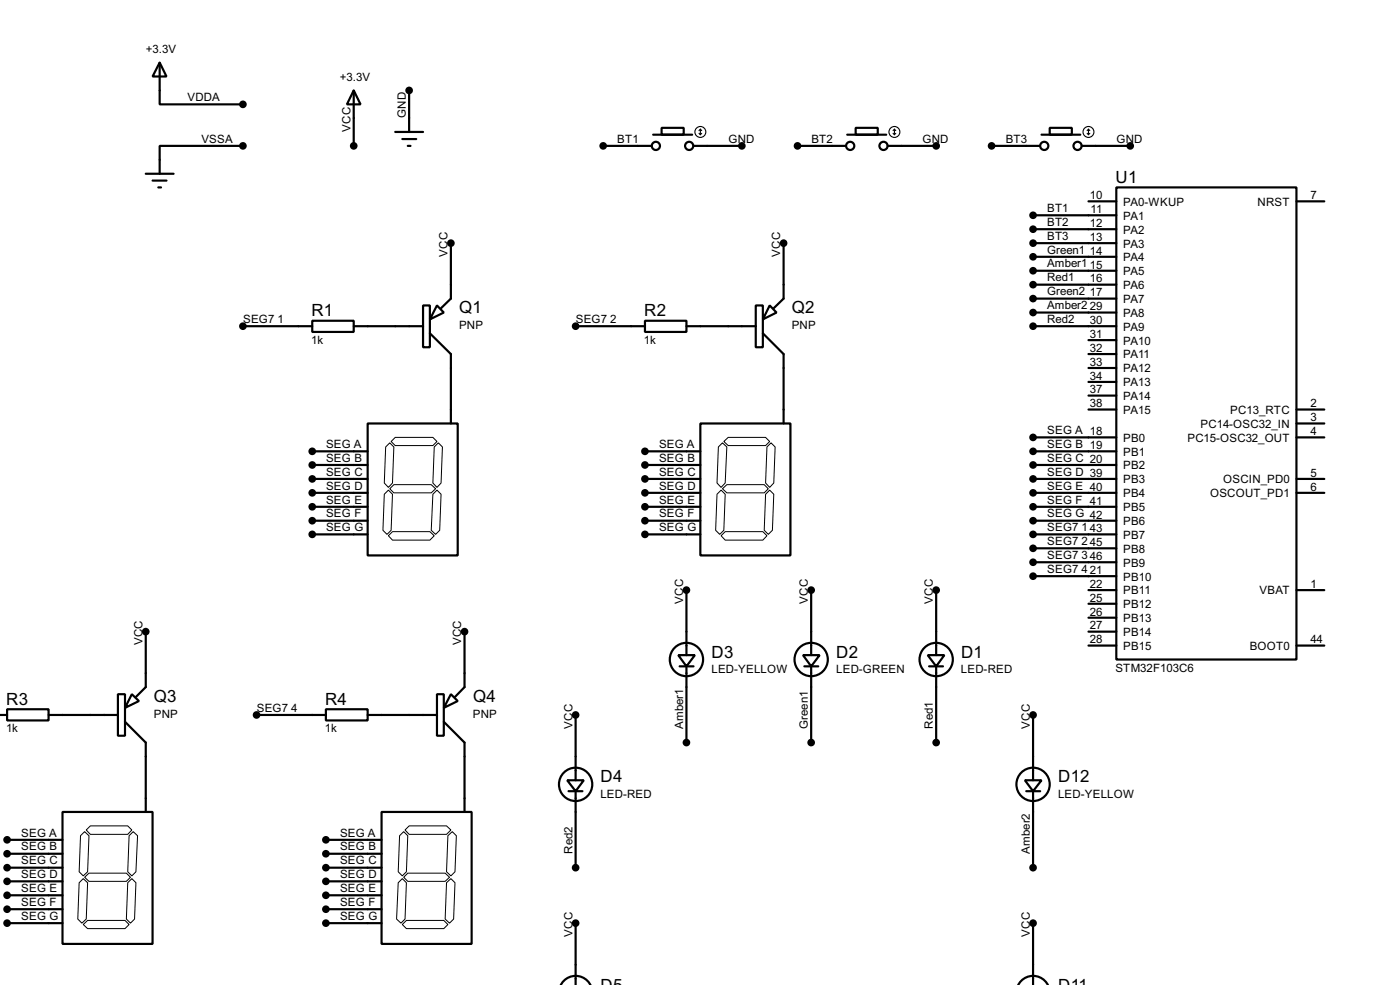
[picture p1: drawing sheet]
<svg xmlns="http://www.w3.org/2000/svg" width="256mm" height="180mm" viewBox="0 0 256 180" stroke-linecap="round" stroke-linejoin="round" font-family="sans-serif">
<g fill="none" stroke="#000" stroke-width=".4">
<path d="M29.3 11.5l1.2 2.5h-2.5zM29.3 11.5v7.6h15.2M64.8 16.6l1.3 2.5h-2.5zM64.8 16.6v10.1M75 16.6v7.6M26.7 31.8h5.1M28 33.1h2.5M29 34.3h.5M44.5 26.7h-15.2v5.1M72.4 24.2h5.1M73.7 25.5h2.6M74.7 26.7h.5"/>
<path d="M110.5 26.7h8.9M119.7 24.7h7.1M121.2 23.4h4.1v1.3h-4.1zM127.1 26.7h8.8M146.1 26.7h8.9M155.2 24.7h7.2M156.8 23.4h4v1.3h-4zM162.6 26.7h8.9M181.7 26.7h8.9M189.3 39.4h15.2M190.8 24.7h7.1M192.3 23.4h4.1v1.3h-4.1z"/>
<path d="M198.2 26.7h8.9M199.4 36.9h5.1M204.5 34.3h33v86.4h-33zM237.5 36.9h5.1M44.5 59.7h12.7M57.2 58.7h7.6v2.1h-7.6zM64.8 59.7h12.7M77.5 55.9h1.3v7.7h-1.3zM80.1 55.9l1.2 1.3-2.5 1.3zM82.6 44.5v10.2l-1.8 1.7M105.5 59.7h12.7M118.2 58.7h7.6v2.1h-7.6z"/>
<path d="M125.8 59.7h12.7M138.5 55.9h1.3v7.7h-1.3zM141 55.9l1.3 1.3-2.5 1.3zM143.6 44.5v10.2l-1.8 1.7M189.3 42h15.2M189.3 44.5h15.2M189.3 47h15.2M189.3 49.6h15.2M189.3 52.1h15.2M189.3 54.7h15.2M189.3 57.2h15.2M189.3 59.7h15.2"/>
<path d="M67.4 77.5h16.5v24.2h-16.5zM78.8 61l3.8 3.8v12.7M128.3 77.5h16.5v24.2h-16.5zM139.8 61l3.8 3.8v12.7M199.4 62.3h5.1M199.4 64.8h5.1M199.4 67.4h5.1M199.4 69.9h5.1M199.4 72.4h5.1M199.4 75h5.1M237.5 75h5.1M237.5 77.5h5.1"/>
<path d="M57.2 82.6h10.2M57.2 85.1h10.2M57.2 87.7h10.2M57.2 90.2h10.2M57.2 92.8h10.2M57.2 95.3h10.2M57.2 97.8h10.2M118.2 82.6h10.1M118.2 85.1h10.1M118.2 87.7h10.1M118.2 90.2h10.1M118.2 92.8h10.1"/>
<path d="M118.2 95.3h10.1M118.2 97.8h10.1M189.3 80.1h15.2M189.3 82.6h15.2M189.3 85.1h15.2M189.3 87.7h15.2M189.3 90.2h15.2M189.3 92.8h15.2M189.3 95.3h15.2M189.3 97.8h15.2M237.5 80.1h5.1M237.5 87.7h5.1"/>
<path d="M237.5 90.2h5.1M26.7 115.6v10.2l-1.8 1.8M85.1 115.6v10.2l-1.7 1.8M124.3 119.9h3l-1.5 2.1zM125.8 108v11.9M147.1 119.9h3.1l-1.6 2.1zM148.6 108v11.9M170 119.9h3l-1.5 2.1zM171.5 108v11.9M189.3 100.4h15.2M189.3 102.9h15.2M189.3 105.5h15.2"/>
<path d="M199.4 118.2h5.1M199.4 108h5.1M199.4 110.5h5.1M199.4 113.1h5.1M199.4 115.6h5.1M237.5 118.2h5.1M237.5 108h5.1M-.1 130.9h1.4M1.3 129.8h7.6v2.1h-7.6zM8.9 130.9h12.7M21.6 127.1h1.3v7.6h-1.3zM22.9 132.1l3.8 3.8v12.7"/>
<path d="M24.2 127.1l1.3 1.2-2.6 1.3zM47 130.9h12.7M59.7 129.8h7.7v2.1h-7.7zM67.4 130.9h12.7M80.1 127.1h1.2v7.6h-1.2zM81.3 132.1l3.8 3.8v12.7M82.6 127.1l1.3 1.2-2.6 1.3zM105.5 130.9v11.9M124.5 122h2.6M125.8 122v13.9M147.4 122h2.5M148.6 122v13.9"/>
<path d="M170.2 122h2.6M171.5 122v13.9M189.3 130.9v11.9M1.3 153.7h10.2M1.3 156.3h10.2M1.3 158.8h10.2M11.5 148.6h16.5v24.2h-16.5zM59.7 153.7h10.2M59.7 156.3h10.2M59.7 158.8h10.2M69.9 148.6h16.5v24.2h-16.5zM103.9 142.8h3.1l-1.5 2z"/>
<path d="M104.2 144.8h2.5M105.5 144.8v14M187.8 142.8h3l-1.5 2zM188 144.8h2.6M189.3 144.8v14M1.3 161.3h10.2M1.3 163.9h10.2M1.3 166.4h10.2M1.3 169h10.2M59.7 161.3h10.2M59.7 163.9h10.2M59.7 166.4h10.2"/>
<path d="M59.7 169h10.2M105.5 169v11.3M189.3 169v11.3M102.7 180.3a3 3 0 0 1 2.8-1.7 3 3 0 0 1 2.7 1.7M186.5 180.3a3 3 0 0 1 2.8-1.7 3 3 0 0 1 2.7 1.7"/>
<circle cx="120.1" cy="26.7" r=".75"/>
<circle cx="126.2" cy="26.7" r=".75"/>
<circle cx="155.7" cy="26.7" r=".75"/>
<circle cx="161.8" cy="26.7" r=".75"/>
<circle cx="191.3" cy="26.7" r=".75"/>
<circle cx="197.4" cy="26.7" r=".75"/>
<circle cx="125.7" cy="120.7" r="3.1"/>
<circle cx="148.6" cy="120.7" r="3.1"/>
<circle cx="171.5" cy="120.7" r="3.1"/>
<circle cx="105.4" cy="143.6" r="3.1"/>
<circle cx="189.2" cy="143.6" r="3.1"/>
</g>
<g fill="#000" stroke="#000" stroke-width=".4">
<circle cx="44.5" cy="19.1" r=".5"/>
<circle cx="74.9" cy="16.6" r=".5"/>
<circle cx="44.5" cy="26.7" r=".5"/>
<circle cx="64.8" cy="26.7" r=".5"/>
<circle cx="110.5" cy="26.7" r=".5"/>
<circle cx="135.9" cy="26.7" r=".5"/>
<circle cx="146.1" cy="26.7" r=".5"/>
<circle cx="171.5" cy="26.7" r=".5"/>
<circle cx="181.6" cy="26.7" r=".5"/>
<circle cx="189.2" cy="39.4" r=".5"/>
<circle cx="207" cy="26.7" r=".5"/>
<circle cx="44.5" cy="59.7" r=".5"/>
<circle cx="82.6" cy="44.5" r=".5"/>
<circle cx="105.4" cy="59.7" r=".5"/>
<circle cx="143.5" cy="44.5" r=".5"/>
<circle cx="189.2" cy="59.7" r=".5"/>
<circle cx="189.2" cy="49.6" r=".5"/>
<circle cx="189.2" cy="44.5" r=".5"/>
<circle cx="189.2" cy="52.1" r=".5"/>
<circle cx="189.2" cy="54.7" r=".5"/>
<circle cx="189.2" cy="57.2" r=".5"/>
<circle cx="189.2" cy="42" r=".5"/>
<circle cx="189.2" cy="47" r=".5"/>
<circle cx="57.2" cy="87.7" r=".5"/>
<circle cx="57.2" cy="95.3" r=".5"/>
<circle cx="57.2" cy="97.8" r=".5"/>
<circle cx="57.2" cy="82.6" r=".5"/>
<circle cx="57.2" cy="85.1" r=".5"/>
<circle cx="57.2" cy="92.8" r=".5"/>
<circle cx="57.2" cy="90.2" r=".5"/>
<circle cx="118.1" cy="92.8" r=".5"/>
<circle cx="118.1" cy="87.7" r=".5"/>
<circle cx="118.1" cy="97.8" r=".5"/>
<circle cx="118.1" cy="95.3" r=".5"/>
<circle cx="118.1" cy="90.2" r=".5"/>
<circle cx="118.1" cy="85.1" r=".5"/>
<circle cx="118.1" cy="82.6" r=".5"/>
<circle cx="189.2" cy="92.8" r=".5"/>
<circle cx="189.2" cy="87.7" r=".5"/>
<circle cx="189.2" cy="95.3" r=".5"/>
<circle cx="189.2" cy="90.2" r=".5"/>
<circle cx="189.2" cy="97.8" r=".5"/>
<circle cx="189.2" cy="80.1" r=".5"/>
<circle cx="189.2" cy="82.6" r=".5"/>
<circle cx="189.2" cy="85.1" r=".5"/>
<circle cx="26.7" cy="115.6" r=".5"/>
<circle cx="85.1" cy="115.6" r=".5"/>
<circle cx="125.7" cy="108" r=".5"/>
<circle cx="148.6" cy="108" r=".5"/>
<circle cx="171.5" cy="108" r=".5"/>
<circle cx="189.2" cy="102.9" r=".5"/>
<circle cx="189.2" cy="105.5" r=".5"/>
<circle cx="189.2" cy="100.4" r=".5"/>
<circle cx="47" cy="130.9" r=".5"/>
<circle cx="105.4" cy="130.9" r=".5"/>
<circle cx="125.7" cy="135.9" r=".5"/>
<circle cx="148.6" cy="135.9" r=".5"/>
<circle cx="171.5" cy="135.9" r=".5"/>
<circle cx="189.2" cy="130.9" r=".5"/>
<circle cx="1.3" cy="153.7" r=".5"/>
<circle cx="1.3" cy="156.3" r=".5"/>
<circle cx="1.3" cy="158.8" r=".5"/>
<circle cx="59.7" cy="156.3" r=".5"/>
<circle cx="59.7" cy="158.8" r=".5"/>
<circle cx="59.7" cy="153.7" r=".5"/>
<circle cx="105.4" cy="158.8" r=".5"/>
<circle cx="189.2" cy="158.8" r=".5"/>
<circle cx="1.3" cy="161.3" r=".5"/>
<circle cx="1.3" cy="163.9" r=".5"/>
<circle cx="1.3" cy="169" r=".5"/>
<circle cx="1.3" cy="166.4" r=".5"/>
<circle cx="59.7" cy="169" r=".5"/>
<circle cx="59.7" cy="161.3" r=".5"/>
<circle cx="59.7" cy="163.9" r=".5"/>
<circle cx="59.7" cy="166.4" r=".5"/>
<circle cx="105.4" cy="169" r=".5"/>
<circle cx="189.2" cy="169" r=".5"/>
</g>
<g fill="none" stroke="#000" stroke-width=".2">
<path d="M128.1 24.4l.2 .3M128.3 23.7v1M128.3 23.7l-.2 .2M128.3 23.7l.3 .2M128.6 24.4l-.3 .3M163.6 24.4l.3 .3M163.9 23.7v1M163.9 23.7l-.3 .2M163.9 23.7l.2 .2M164.1 24.4l-.2 .3M199.2 24.4l.2 .3M199.4 23.7v1"/>
<path d="M199.4 23.7l-.2 .2M199.4 23.7l.3 .2M199.7 24.4l-.3 .3"/>
<circle cx="128.3" cy="24.2" r="1"/>
<circle cx="163.8" cy="24.2" r="1"/>
<circle cx="199.4" cy="24.2" r="1"/>
</g>
<g fill="none" stroke="#000" stroke-width=".18">
<path d="M70.4 90.5l.8-.8 .7 .8-.2 6.6-.8 .7-.7-.7zM70.7 81.8l.7-.7 .8 .7-.3 6.6-.7 .8-.8-.8zM71.2 98.1l.7-.8h6.9l.8 .8-.8 .8h-6.9zM71.4 89.5l.8-.8h6.8l.8 .8-.8 .7h-6.8zM71.7 80.8l.7-.7h6.9l.8 .7-.8 .8h-6.9zM79.3 90.5l.8-.8 .7 .8-.2 6.6-.8 .7-.8-.7zM79.6 81.8l.7-.7 .8 .7-.3 6.6-.7 .8-.8-.8zM131.4 90.5l.7-.8 .8 .8-.3 6.6-.7 .7-.8-.7zM131.6 81.8l.8-.7 .8 .7-.3 6.6-.8 .8-.7-.8zM132.1 98.1l.8-.8h6.9l.7 .8-.7 .8h-6.9zM132.4 89.5l.8-.8h6.8l.8 .8-.8 .7h-6.8zM132.6 80.8l.8-.7h6.9l.7 .7-.7 .8h-6.9z"/>
<path d="M140.3 90.5l.7-.8 .8 .8-.3 6.6-.7 .7-.8-.7zM140.5 81.8l.8-.7 .7 .7-.2 6.6-.8 .8-.7-.8zM14.8 153l.7-.8 .8 .8-.2 6.6-.8 .7-.8-.7zM16.6 151.2h6.8l.8 .7-.8 .8h-6.8l-.8-.8zM23.7 153l.7-.8 .8 .8-.3 6.6-.7 .7-.8-.7zM73.2 153l.8-.8 .7 .8-.2 6.6-.8 .7-.7-.7zM74.2 151.9l.8-.7h6.8l.8 .7-.8 .8h-6.8zM74.7 159.8h6.9l.8 .8-.8 .7h-6.9l-.7-.7zM82.1 153l.8-.8 .7 .8-.2 6.6-.8 .7-.8-.7zM14.5 161.6l.8-.8 .8 .8-.3 6.6-.8 .8-.7-.8zM15.3 169.2l.8-.7h6.8l.8 .7-.8 .8h-6.8zM15.5 160.6l.8-.8h6.9l.7 .8-.7 .7h-6.9z"/>
<path d="M23.4 161.6l.8-.8 .7 .8-.2 6.6-.8 .8-.7-.8zM73 161.6l.7-.8 .8 .8-.3 6.6-.7 .8-.8-.8zM73.7 169.2l.8-.7h6.8l.8 .7-.8 .8h-6.8zM81.8 161.6l.8-.8 .8 .8-.3 6.6-.7 .8-.8-.8z"/>
</g>
<g font-size="3.5">
<text x="204.4" y="33.5">U1</text>
<text x="57.1" y="57.9">R1</text>
<text x="84.1" y="57.4">Q1</text>
<text x="118" y="57.9">R2</text>
<text x="145.1" y="57.4">Q2</text>
<text x="130.4" y="120.4">D3</text>
<text x="153.2" y="120.4">D2</text>
<text x="176.1" y="120.4">D1</text>
<text x="1.2" y="129">R3</text>
<text x="28.2" y="128.5">Q3</text>
<text x="59.6" y="129">R4</text>
<text x="86.7" y="128.5">Q4</text>
<text x="110" y="143.2">D4</text>
<text x="193.9" y="143.2">D12</text>
</g>
<g font-size="2.4">
<text x="26.7" y="9.7">+3.3V</text>
<text x="62.3" y="14.8">+3.3V</text>
<text x="34.3" y="18.5">VDDA</text>
<text x="74.4" y="21.6" transform="rotate(-90 74.4 21.6)">GND</text>
<text x="36.9" y="26.1">VSSA</text>
<text x="64.2" y="24.1" transform="rotate(-90 64.2 24.1)">VCC</text>
<text x="113.1" y="26.1">BT1</text>
<text x="133.4" y="26.1">GND</text>
<text x="148.6" y="26.1">BT2</text>
<text x="169" y="26.1">GND</text>
<text x="184.2" y="26.1">BT3</text>
<text x="204.5" y="26.1">GND</text>
<text x="191.8" y="38.8">BT1</text>
<text x="191.8" y="41.3">BT2</text>
<text x="199.7" y="36.5">10</text>
<text x="199.7" y="41.6">12</text>
<text x="199.8" y="39">11</text>
<text x="205.8" y="37.7">PA0-WKUP</text>
<text x="205.8" y="40.2">PA1</text>
<text x="230.4" y="37.7">NRST</text>
<text x="240.1" y="36.5">7</text>
<text x="82" y="47" transform="rotate(-90 82 47)">VCC</text>
<text x="142.9" y="47" transform="rotate(-90 142.9 47)">VCC</text>
<text x="191.8" y="43.9">BT3</text>
<text x="191.8" y="46.4">Green1</text>
<text x="199.7" y="44.1">13</text>
<text x="199.7" y="46.6">14</text>
<text x="205.8" y="42.7">PA2</text>
<text x="205.8" y="45.3">PA3</text>
<text x="205.8" y="47.8">PA4</text>
<text x="191.8" y="49">Amber1</text>
<text x="191.8" y="51.5">Red1</text>
<text x="199.7" y="49.2">15</text>
<text x="199.7" y="51.7">16</text>
<text x="205.8" y="50.4">PA5</text>
<text x="205.8" y="52.9">PA6</text>
<text x="44.5" y="59.1">SEG7</text>
<text x="50.9" y="59.1">1</text>
<text x="105.5" y="59.1">SEG7</text>
<text x="111.8" y="59.1">2</text>
<text x="191.8" y="54">Green2</text>
<text x="191.8" y="56.6">Amber2</text>
<text x="191.8" y="59.1">Red2</text>
<text x="199.7" y="54.3">17</text>
<text x="199.7" y="56.8">29</text>
<text x="199.7" y="59.3">30</text>
<text x="205.8" y="55.4">PA7</text>
<text x="205.8" y="58">PA8</text>
<text x="57" y="63">1k</text>
<text x="84.1" y="60.3">PNP</text>
<text x="118" y="63">1k</text>
<text x="145" y="60.3">PNP</text>
<text x="199.7" y="61.9">31</text>
<text x="199.7" y="64.4">32</text>
<text x="205.8" y="60.5">PA9</text>
<text x="205.8" y="63.1">PA10</text>
<text x="205.8" y="65.6">PA11</text>
<text x="199.7" y="67">33</text>
<text x="199.7" y="69.5">34</text>
<text x="199.7" y="72">37</text>
<text x="205.8" y="68.1">PA12</text>
<text x="205.8" y="70.7">PA13</text>
<text x="199.7" y="74.6">38</text>
<text x="205.8" y="73.2">PA14</text>
<text x="205.8" y="75.8">PA15</text>
<text x="225.4" y="75.8">PC13_RTC</text>
<text x="240.1" y="74.6">2</text>
<text x="240.1" y="77.1">3</text>
<text x="59.7" y="82">SEG A</text>
<text x="120.7" y="82">SEG A</text>
<text x="191.8" y="79.5">SEG A 18</text>
<text x="191.8" y="82">SEG B 19</text>
<text x="205.8" y="80.8">PB0</text>
<text x="205.8" y="83.4">PB1</text>
<text x="217.5" y="80.8">PC15-OSC32_OUT</text>
<text x="219.9" y="78.3">PC14-OSC32_IN</text>
<text x="240.1" y="79.7">4</text>
<text x="59.7" y="84.5">SEG B</text>
<text x="59.7" y="87.1">SEG C</text>
<text x="59.7" y="89.6">SEG D</text>
<text x="120.7" y="84.5">SEG B</text>
<text x="120.7" y="87.1">SEG C</text>
<text x="120.7" y="89.6">SEG D</text>
<text x="191.8" y="84.5">SEG C 20</text>
<text x="191.8" y="87.1">SEG D 39</text>
<text x="191.8" y="89.6">SEG E 40</text>
<text x="205.8" y="85.9">PB2</text>
<text x="205.8" y="88.5">PB3</text>
<text x="224.1" y="88.5">OSCIN_PD0</text>
<text x="240.1" y="87.3">5</text>
<text x="240.1" y="89.8">6</text>
<text x="59.7" y="92.2">SEG E</text>
<text x="59.7" y="94.7">SEG F</text>
<text x="120.7" y="92.2">SEG E</text>
<text x="120.7" y="94.7">SEG F</text>
<text x="191.8" y="92.2">SEG F 41</text>
<text x="191.8" y="94.7">SEG G 42</text>
<text x="205.8" y="91">PB4</text>
<text x="205.8" y="93.6">PB5</text>
<text x="221.7" y="91">OSCOUT_PD1</text>
<text x="59.7" y="97.2">SEG G</text>
<text x="120.7" y="97.2">SEG G</text>
<text x="191.8" y="97.2">SEG7</text>
<text x="191.8" y="99.8">SEG7</text>
<text x="198.2" y="97.2">143</text>
<text x="198.2" y="99.8">245</text>
<text x="205.8" y="101.2">PB8</text>
<text x="205.8" y="96.1">PB6</text>
<text x="205.8" y="98.6">PB7</text>
<text x="191.8" y="102.3">SEG7</text>
<text x="191.8" y="104.9">SEG7</text>
<text x="198.2" y="102.3">346</text>
<text x="198.2" y="104.9">421</text>
<text x="199.7" y="107.6">22</text>
<text x="205.8" y="103.7">PB9</text>
<text x="205.8" y="106.3">PB10</text>
<text x="240.1" y="107.6">1</text>
<text x="125.2" y="110.5" transform="rotate(-90 125.2 110.5)">VCC</text>
<text x="148" y="110.5" transform="rotate(-90 148 110.5)">VCC</text>
<text x="170.9" y="110.5" transform="rotate(-90 170.9 110.5)">VCC</text>
<text x="199.7" y="110.1">25</text>
<text x="199.7" y="112.7">26</text>
<text x="205.8" y="108.8">PB11</text>
<text x="205.8" y="111.3">PB12</text>
<text x="205.8" y="113.9">PB13</text>
<text x="230.7" y="108.8">VBAT</text>
<text x="26.1" y="118.1" transform="rotate(-90 26.1 118.1)">VCC</text>
<text x="84.5" y="118.1" transform="rotate(-90 84.5 118.1)">VCC</text>
<text x="199.7" y="115.2">27</text>
<text x="199.7" y="117.8">28</text>
<text x="205.8" y="116.4">PB14</text>
<text x="205.8" y="119">PB15</text>
<text x="228.9" y="119">BOOT0</text>
<text x="240.1" y="117.8">44</text>
<text x="130.3" y="123.3">LED-YELLOW</text>
<text x="153.2" y="123.3">LED-GREEN</text>
<text x="176" y="123.3">LED-RED</text>
<text x="204.3" y="122.9">STM32F103C6</text>
<text x="28.2" y="131.4">PNP</text>
<text x="47" y="130.3">SEG7</text>
<text x="53.4" y="130.3">4</text>
<text x="86.6" y="131.4">PNP</text>
<text x="1.1" y="134.1">1k</text>
<text x="59.5" y="134.1">1k</text>
<text x="104.9" y="133.4" transform="rotate(-90 104.9 133.4)">VCC</text>
<text x="125.2" y="133.4" transform="rotate(-90 125.2 133.4)">Amber1</text>
<text x="148" y="133.4" transform="rotate(-90 148 133.4)">Green1</text>
<text x="170.9" y="133.4" transform="rotate(-90 170.9 133.4)">Red1</text>
<text x="188.7" y="133.4" transform="rotate(-90 188.7 133.4)">VCC</text>
<text x="110" y="146.1">LED-RED</text>
<text x="193.8" y="146.1">LED-YELLOW</text>
<text x="3.9" y="153.1">SEG A</text>
<text x="3.9" y="155.7">SEG B</text>
<text x="62.3" y="153.1">SEG A</text>
<text x="62.3" y="155.7">SEG B</text>
<text x="3.9" y="158.2">SEG C</text>
<text x="3.9" y="160.7">SEG D</text>
<text x="62.3" y="158.2">SEG C</text>
<text x="62.3" y="160.7">SEG D</text>
<text x="104.9" y="156.2" transform="rotate(-90 104.9 156.2)">Red2</text>
<text x="188.7" y="156.2" transform="rotate(-90 188.7 156.2)">Amber2</text>
<text x="3.9" y="163.3">SEG E</text>
<text x="3.9" y="165.8">SEG F</text>
<text x="62.3" y="163.3">SEG E</text>
<text x="62.3" y="165.8">SEG F</text>
<text x="3.9" y="168.4">SEG G</text>
<text x="62.3" y="168.4">SEG G</text>
<text x="104.9" y="171.5" transform="rotate(-90 104.9 171.5)">VCC</text>
<text x="188.7" y="171.5" transform="rotate(-90 188.7 171.5)">VCC</text>
</g>
</svg>
